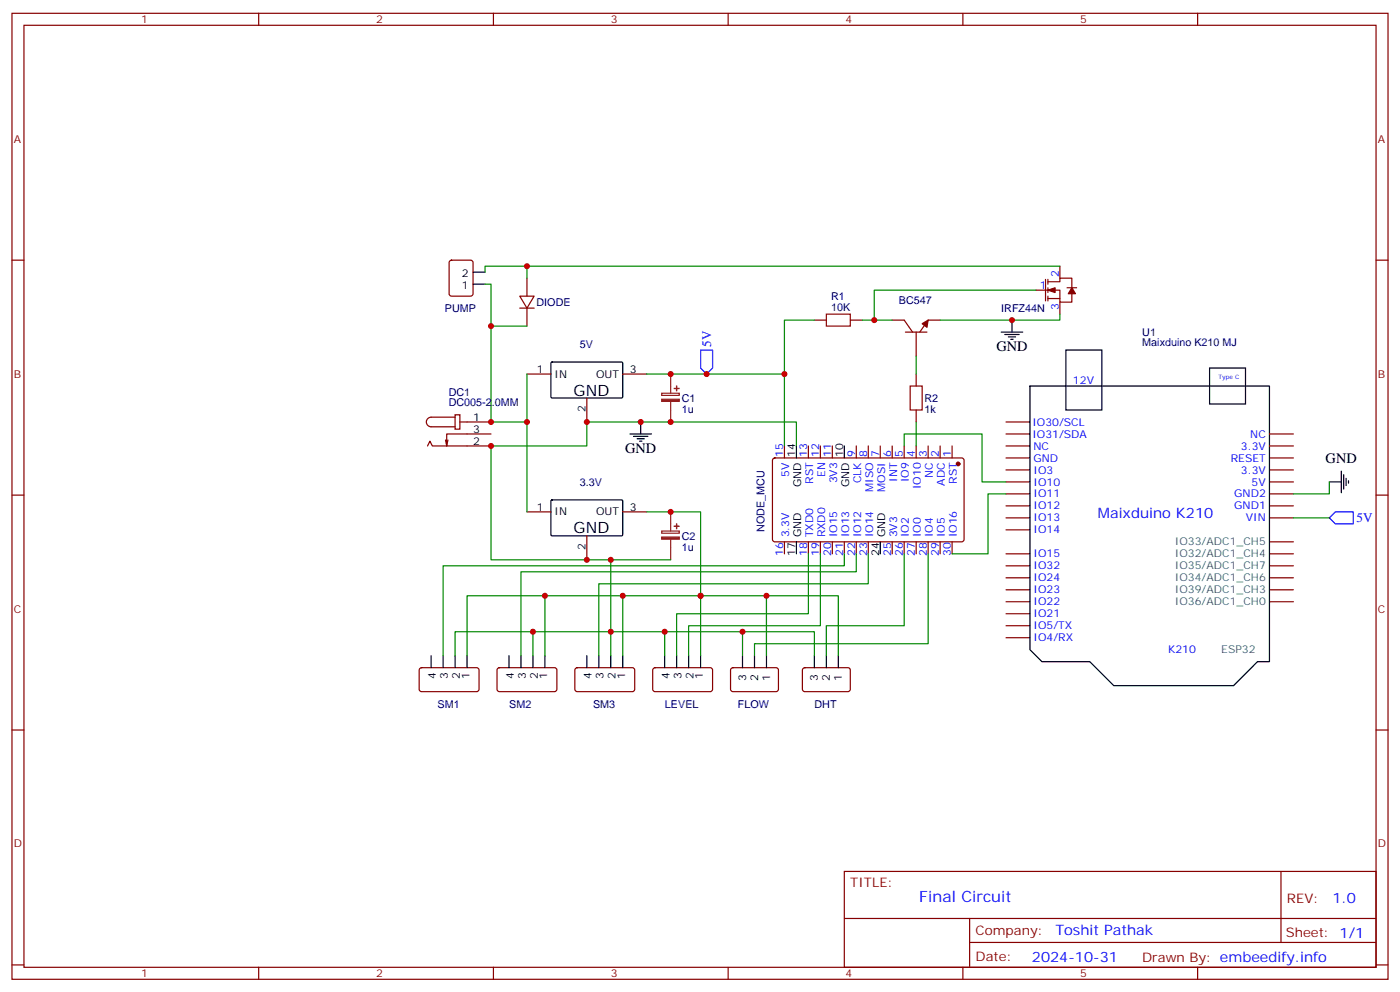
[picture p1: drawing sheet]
<svg xmlns="http://www.w3.org/2000/svg" width="412mm" height="292mm" viewBox="0 0 412 292" stroke-linecap="round" stroke-linejoin="round" font-family="sans-serif">
<g fill="none" stroke="#870000" stroke-width=".35">
<path d="M3.5 3.9h405.4v284.4h-405.4zM7.1 7.4h398.2v277.3h-398.2zM76.2 3.9v3.5M145.3 3.9v3.5M214.5 3.9v3.5M283.6 3.9v3.5M352.8 3.9v3.5M3.5 76.6h3.6M132.5 76.8l.5-.2h5.6l.7 .4v9.5l-.4 .6-5.9 .1-.7-.5v-9.4zM312.2 78.4v3.5M405.3 76.6h3.6M153.1 87.2h4.2l-2.1 3.5z"/>
<path d="M153.1 90.7h4.2M155.2 81.9v5.3M155.2 90.7v5.3M239.9 94.2h3.5M250.5 94.2h3.5M262.8 94.2h3.5l2.5 3.6M266.7 97.8h6.3M269.9 97.8v7M276.9 94.2h-3.5l-2.5 3.6M305.2 85.4h7v3.5h3.5v-3.5M308 82.2v6.4M308.7 82.9h3.5v-1h3.5v2.8"/>
<path d="M308.7 87.9h3.5M308.7 82.2v1.4M308.7 84.7v1.4M308.7 87.2v1.4M312.2 88.9v3.6M314.3 84.7h2.8M155.2 110.1h7.1M172.9 117.2v7M183.4 110.1h7.1M269.9 110.1v3.5M125.9 131.3l.7-1.4 .8 1.4h17.2M131.9 129.5l-.3 1.8"/>
<path d="M134.1 122.1h1.4v4.2h-1.4zM134.1 122.8h-7.1a1.41 1.41 0 0 0-1.4 1.4 1.41 1.41 0 0 0 1.4 1.4h7.1M135.5 124.2h9.1M144.6 127.7h-13v3.6l-.4-1.8M227.8 135l.4-.2 55.4 .1 .4 .6-.1 23.6-.6 .4-55.3-.1-.5-.6v-23.3zM231.1 131.3v3.5M238.1 131.3v3.5M241.7 131.3v3.5M245.2 131.3v3.5M252.2 131.3v3.5M255.8 131.3v3.5M259.3 131.3v3.5"/>
<path d="M262.8 131.3v3.5M266.3 131.3v3.5M269.9 120.7v3.5M269.9 131.3v3.5M273.4 131.3v3.5M276.9 131.3v3.5M280.5 131.3v3.5M296.3 127.7h7.1M296.3 131.3h7.1M296.3 124.2h7.1M296.3 138.3h7.1M296.3 134.8h7.1"/>
<path d="M373.9 127.7h7.1M373.9 131.3h7.1M373.9 138.3h7.1M373.9 134.8h7.1M3.5 145.7h3.6M155.2 150.7h7.1M172.9 157.7v7.1M183.4 150.7h7.1M231.1 159.5v3.5M238.1 159.5v3.5M241.7 159.5v3.5M245.2 159.5v3.5"/>
<path d="M248.7 159.5v3.5M252.2 159.5v3.5M255.8 159.5v3.5M262.8 159.5v3.5M266.3 159.5v3.5M269.9 159.5v3.5M273.4 159.5v3.5M276.9 159.5v3.5M280.5 159.5v3.5M296.3 156h7.1M296.3 152.4h7.1M296.3 148.9h7.1"/>
<path d="M296.3 145.4h7.1M296.3 141.9h7.1M373.9 152.4h7.1M373.9 148.9h7.1M373.9 145.4h7.1M373.9 141.9h7.1M373.9 159.5h7.1M405.3 145.7h3.6M296.3 177.1h7.1M296.3 173.6h7.1M296.3 170.1h7.1M296.3 166.5h7.1"/>
<path d="M296.3 163h7.1M373.9 177.1h7.1M373.9 173.6h7.1M373.9 170.1h7.1M373.9 166.5h7.1M373.9 163h7.1M123.7 196.7l.5-.2 16.5 .1 .4 .6-.1 6-.6 .4-16.5-.1-.4-.6v-5.7zM146.6 196.7l.5-.2 16.5 .1 .4 .6v6l-.7 .4-16.5-.1-.4-.6v-5.7zM169.6 196.7l.4-.2 16.5 .1 .5 .6-.1 6-.6 .4-16.5-.1-.5-.6v-5.7zM192.5 196.7l.5-.2 16.5 .1 .4 .6-.1 6-.6 .4-16.5-.1-.4-.6v-5.7zM215.4 196.7l.5-.2 13 .1 .4 .6-.1 6-.6 .4-13-.1-.4-.6v-5.7zM236.6 196.7l.5-.2 12.9 .1 .5 .6-.1 6-.6 .4-13-.1-.4-.6v-5.7z"/>
<path d="M296.3 187.7h7.1M296.3 184.2h7.1M296.3 180.7h7.1M3.5 214.9h3.6M405.3 214.9h3.6M248.7 256.5h156.6v28.2h-156.6zM377.3 256.5v20.9M248.7 270.4h156.5M285.6 277.4h119.6M285.6 270.4v14.1M3.5 284h3.6M76.2 284.7v3.6"/>
<path d="M145.3 284.7v3.6M214.5 284.7v3.6M283.6 284.7v3.6M352.8 284.7v3.6M405.3 284h3.6"/>
</g>
<g fill="#870000" stroke="#870000" stroke-width=".35">
<path d="M308.7 85.4l2.1-.7v1.4z"/>
<path d="M315.7 84.7l1.1 1.8h-2.1z"/>
<path d="M271.6 95.3l1.8-1.1-.4 2.1z"/>
<circle cx="282.2" cy="136.6" r=".53"/>
</g>
<g fill="none" stroke="#000" stroke-width=".35">
<path d="M139.3 83.6h3.6M139.3 80.1h3.6M294.9 97.8h6.4M296 98.5h4.2M297 99.2h2.2M297.7 99.9h.7M298.1 94.2v3.6M162.3 106.7l.3-.1h20.7l.1 .3v10.1l-.3 .2-20.6-.1-.2-.3zM303.4 113.6h70.5v81.2h-3.5l-7 7h-35.3l-7.1-7h-14.1l-3.5-3.6zM314 103h10.6v17.7h-10.6zM356.3 108.3h10.6v10.6h-10.6zM185.6 127.7h6.3"/>
<path d="M186.6 128.4h4.3M187.7 129.2h2.1M188.4 129.9h.7M188.7 124.2v3.5M234.6 131.3v3.5M248.7 131.3v3.5M395.1 138.7v6.3M395.8 139.7v4.3M162.3 147.3l.3-.2 20.7 .1 .1 .3v10.1l-.3 .1h-20.6l-.2-.3zM234.6 159.5v3.5M259.3 159.5v3.5M391.6 141.9h3.5"/>
<path d="M396.5 140.8v2.1M397.2 141.5v.7M127 193v3.5M130.5 193v3.5M134.1 193v3.5M137.6 193v3.5M149.9 193v3.5M153.5 193v3.5M157 193v3.5M160.5 193v3.5M172.9 193v3.5M176.4 193v3.5"/>
<path d="M179.9 193v3.5M183.4 193v3.5M195.8 193v3.5M199.3 193v3.5M202.8 193v3.5M206.4 193v3.5M218.7 193v3.5M222.2 193v3.5M225.8 193v3.5M239.9 193v3.5M243.4 193v3.5M246.9 193v3.5"/>
</g>
<path d="M194.9 115.7h5.2v.7h-5.2zM197.6 110.1v5.6M197.6 118.2v6M194.9 156.3h5.2v.7h-5.2zM197.6 150.7v5.6M197.6 158.8v6" fill="none" stroke="#8c2424" stroke-width=".35"/>
<g fill="#8c2424" stroke="#8c2424" stroke-width=".35">
<path d="M194.9 117.5h5.2v.6h-5.2z"/>
<path d="M198.6 114.3l1.4 .1z"/>
<path d="M199.3 113.6v1.4z"/>
<path d="M194.9 158.1h5.2v.6h-5.2z"/>
<path d="M198.6 154.9h1.4z"/>
<path d="M199.3 154.2v1.4z"/>
</g>
<path d="M243.4 92.5h7.1v3.5h-7.1zM268.1 113.6h3.5v7.1h-3.5z" fill="none" stroke="#a10000" stroke-width=".35"/>
<g fill="none" stroke="#008700" stroke-width=".35">
<path d="M155.2 78.4v3.5M312.2 78.4h-169.3v1.7M142.9 83.6h1.7v40.6h10.6v-14.1M144.6 96h10.6M239.9 94.2h-8.8v15.9M254 94.2h8.8M305.2 85.4h-47.7v8.8M312.2 92.5v1.7h-35.3M190.5 110.1h40.6v21.2M269.9 104.8v5.3M155.2 124.2v26.5M234.6 131.3v-7.1h-61.7v7.1h-28.3v33.5h53"/>
<path d="M266.3 131.3v-3.6h23v14.2h7M269.9 124.2v7.1M190.5 150.7h15.9v24.7h40.5v17.6M296.3 145.4h-5.3v17.6h-10.5M381 152.4h10.6M391.6 141.9v3.5h-10.6M160.5 175.4v17.6M179.9 164.8v21.1h-22.9v7.1M183.4 175.4v17.6M225.8 175.4v17.6M238.1 163v17.7h-38.8v12.3M241.7 163v21.2h-38.9v8.8"/>
<path d="M248.7 163v3.5h-118.2v26.5M252.2 163v5.3h-98.7v24.7M255.8 163v8.8h-79.4v21.2M266.3 163v21.2h-22.9v8.8M273.4 163v26.5h-51.2v3.5M137.6 193v-17.6h68.8v17.6M157 185.9h-22.9v7.1M195.8 185.9h-15.9v7.1M218.7 193v-7.1h21.2v7.1M218.7 185.9h-22.9v7.1"/>
</g>
<path d="M206.4 103h3.5v5.3l-1.8 1.8-1.7-1.8zM391.6 152.4l1.7-1.7h5.3v3.5h-5.3z" fill="none" stroke="#00f" stroke-width=".35"/>
<g fill="#c00">
<circle cx="155.2" cy="124.2" r=".88"/>
<circle cx="197.6" cy="150.7" r=".88"/>
<circle cx="225.8" cy="175.4" r=".88"/>
<circle cx="206.4" cy="175.4" r=".88"/>
<circle cx="183.4" cy="175.4" r=".88"/>
<circle cx="160.5" cy="175.4" r=".88"/>
<circle cx="218.7" cy="185.9" r=".88"/>
<circle cx="195.8" cy="185.9" r=".88"/>
<circle cx="179.9" cy="185.9" r=".88"/>
<circle cx="157" cy="185.9" r=".88"/>
<circle cx="179.9" cy="164.8" r=".88"/>
<circle cx="298.1" cy="94.2" r=".88"/>
<circle cx="197.6" cy="110.1" r=".88"/>
<circle cx="231.1" cy="110.1" r=".88"/>
<circle cx="197.6" cy="124.2" r=".88"/>
<circle cx="257.5" cy="94.2" r=".88"/>
<circle cx="208.1" cy="110.1" r=".88"/>
<circle cx="188.7" cy="124.2" r=".88"/>
<circle cx="144.6" cy="96" r=".88"/>
<circle cx="155.2" cy="78.4" r=".88"/>
<circle cx="172.9" cy="124.2" r=".88"/>
<circle cx="144.6" cy="131.3" r=".88"/>
<circle cx="172.9" cy="164.8" r=".88"/>
<circle cx="144.6" cy="124.2" r=".88"/>
</g>
<g font-size="4.6">
<text x="169" y="116.5">GND</text>
<text x="169" y="157">GND</text>
</g>
<text font-size="4.6" fill="#00f" x="270.8" y="265.5">Final Circuit</text>
<g font-size="4.2">
<text x="293.5" y="103.4">GND</text>
<text x="184.1" y="133.4">GND</text>
<text x="390.5" y="136.2">GND</text>
</g>
<g font-size="4.2" fill="#00f">
<text x="323.4" y="152.3">Maixduino K210</text>
<text x="392.5" y="265.8">1.0</text>
<text x="310.9" y="275.3">Toshit Pathak</text>
<text x="304" y="283.1">2024-10-31</text>
</g>
<g font-size="3.9" fill="#00f">
<text x="209.5" y="102.1" transform="rotate(-90 209.5 102.1)">5V</text>
<text x="399.6" y="153.7">5V</text>
</g>
<g font-size="3.9" fill="#800">
<text x="250.5" y="261.1">TITLE:</text>
<text x="379.1" y="265.8">REV:</text>
<text x="287.4" y="275.3">Company:</text>
<text x="378.7" y="275.9">Sheet: 1/1</text>
<text x="287.4" y="283">Date:</text>
<text x="336.4" y="283.1">Drawn By: embeedify.info</text>
</g>
<g font-size="3.2" fill="#800">
<text x="41.6" y="6.9">1</text>
<text x="110.8" y="6.9">2</text>
<text x="179.9" y="6.9">3</text>
<text x="249.1" y="6.9">4</text>
<text x="318.2" y="6.9">5</text>
<text x="4.1" y="42">A</text>
<text x="405.9" y="42">A</text>
<text x="4.1" y="111.2">B</text>
<text x="405.9" y="111.2">B</text>
<text x="4.1" y="180.3">C</text>
<text x="405.9" y="180.3">C</text>
<text x="4.1" y="249.4">D</text>
<text x="405.9" y="249.4">D</text>
<text x="41.6" y="287.7">1</text>
<text x="110.8" y="287.7">2</text>
<text x="179.9" y="287.7">3</text>
<text x="249.1" y="287.7">4</text>
<text x="318.2" y="287.7">5</text>
</g>
<g font-size="3.2">
<text x="136" y="81.5">2</text>
<text x="136" y="85.1">1</text>
<text x="158.1" y="109.7">1</text>
<text x="163.3" y="111.2">IN</text>
<text x="175.6" y="111.2">OUT</text>
<text x="185.6" y="109.7">3</text>
<text x="139.3" y="123.9">1</text>
<text x="172.5" y="121.3" transform="rotate(-90 172.5 121.3)">2</text>
<text x="139.3" y="127.4">3</text>
<text x="139.3" y="130.9">2</text>
<text x="234.2" y="134.6" transform="rotate(-90 234.2 134.6)">14</text>
<text x="248.4" y="134.6" transform="rotate(-90 248.4 134.6)">10</text>
<text x="236" y="143.4" transform="rotate(-90 236 143.4)">GND</text>
<text x="250.1" y="143.4" transform="rotate(-90 250.1 143.4)">GND</text>
<text x="158.1" y="150.3">1</text>
<text x="163.3" y="151.7">IN</text>
<text x="175.6" y="151.7">OUT</text>
<text x="185.6" y="150.3">3</text>
<text x="172.5" y="161.9" transform="rotate(-90 172.5 161.9)">2</text>
<text x="236" y="158.2" transform="rotate(-90 236 158.2)">GND</text>
<text x="260.7" y="158.2" transform="rotate(-90 260.7 158.2)">GND</text>
<text x="234.2" y="163.7" transform="rotate(-90 234.2 163.7)">17</text>
<text x="258.9" y="163.7" transform="rotate(-90 258.9 163.7)">24</text>
<text x="128.4" y="199.9" transform="rotate(-90 128.4 199.9)">4</text>
<text x="131.9" y="199.9" transform="rotate(-90 131.9 199.9)">3</text>
<text x="135.5" y="199.9" transform="rotate(-90 135.5 199.9)">2</text>
<text x="138.3" y="199.9" transform="rotate(-90 138.3 199.9)">1</text>
<text x="151.3" y="199.9" transform="rotate(-90 151.3 199.9)">4</text>
<text x="154.9" y="199.9" transform="rotate(-90 154.9 199.9)">3</text>
<text x="158.4" y="199.9" transform="rotate(-90 158.4 199.9)">2</text>
<text x="161.2" y="199.9" transform="rotate(-90 161.2 199.9)">1</text>
<text x="174.3" y="199.9" transform="rotate(-90 174.3 199.9)">4</text>
<text x="177.8" y="199.9" transform="rotate(-90 177.8 199.9)">3</text>
<text x="181.3" y="199.9" transform="rotate(-90 181.3 199.9)">2</text>
<text x="184.1" y="199.9" transform="rotate(-90 184.1 199.9)">1</text>
<text x="197.2" y="199.9" transform="rotate(-90 197.2 199.9)">4</text>
<text x="200.7" y="199.9" transform="rotate(-90 200.7 199.9)">3</text>
<text x="204.3" y="199.9" transform="rotate(-90 204.3 199.9)">2</text>
<text x="207.1" y="199.9" transform="rotate(-90 207.1 199.9)">1</text>
<text x="219.8" y="200.3" transform="rotate(-90 219.8 200.3)">3</text>
<text x="223.3" y="200.3" transform="rotate(-90 223.3 200.3)">2</text>
<text x="226.8" y="200.3" transform="rotate(-90 226.8 200.3)">1</text>
<text x="240.9" y="200.3" transform="rotate(-90 240.9 200.3)">3</text>
<text x="244.5" y="200.3" transform="rotate(-90 244.5 200.3)">2</text>
<text x="248" y="200.3" transform="rotate(-90 248 200.3)">1</text>
</g>
<g font-size="3.2" fill="#00f">
<text x="311.9" y="81.5" transform="rotate(-90 311.9 81.5)">2</text>
<text x="306.3" y="85.1">1</text>
<text x="311.9" y="91.3" transform="rotate(-90 311.9 91.3)">3</text>
<text x="316.1" y="112.9">12V</text>
<text x="304.1" y="125.3">IO30/SCL</text>
<text x="304.1" y="128.8">IO31/SDA</text>
<text x="368.3" y="128.8">NC</text>
<text x="230.7" y="134.6" transform="rotate(-90 230.7 134.6)">15</text>
<text x="237.8" y="134.6" transform="rotate(-90 237.8 134.6)">13</text>
<text x="241.3" y="134.6" transform="rotate(-90 241.3 134.6)">12</text>
<text x="244.8" y="134.6" transform="rotate(-90 244.8 134.6)">11</text>
<text x="251.9" y="134.6" transform="rotate(-90 251.9 134.6)">9</text>
<text x="255.4" y="134.6" transform="rotate(-90 255.4 134.6)">8</text>
<text x="258.9" y="134.6" transform="rotate(-90 258.9 134.6)">7</text>
<text x="262.5" y="134.6" transform="rotate(-90 262.5 134.6)">6</text>
<text x="266" y="134.6" transform="rotate(-90 266 134.6)">5</text>
<text x="269.5" y="134.6" transform="rotate(-90 269.5 134.6)">4</text>
<text x="273" y="134.6" transform="rotate(-90 273 134.6)">3</text>
<text x="276.6" y="134.6" transform="rotate(-90 276.6 134.6)">2</text>
<text x="280.1" y="134.6" transform="rotate(-90 280.1 134.6)">1</text>
<text x="304.4" y="135.9">GND</text>
<text x="304.4" y="132.3">NC</text>
<text x="362.5" y="135.9">RESET</text>
<text x="365.5" y="132.3">3.3V</text>
<text x="232.5" y="140.3" transform="rotate(-90 232.5 140.3)">5V</text>
<text x="239.5" y="142.4" transform="rotate(-90 239.5 142.4)">RST</text>
<text x="243.1" y="140.5" transform="rotate(-90 243.1 140.5)">EN</text>
<text x="246.6" y="142.3" transform="rotate(-90 246.6 142.3)">3V3</text>
<text x="253.6" y="142.3" transform="rotate(-90 253.6 142.3)">CLK</text>
<text x="264.2" y="141.8" transform="rotate(-90 264.2 141.8)">INT</text>
<text x="267.8" y="142" transform="rotate(-90 267.8 142)">IO9</text>
<text x="271.3" y="144" transform="rotate(-90 271.3 144)">IO10</text>
<text x="274.8" y="140.7" transform="rotate(-90 274.8 140.7)">NC</text>
<text x="278.3" y="142.9" transform="rotate(-90 278.3 142.9)">ADC</text>
<text x="281.9" y="142.4" transform="rotate(-90 281.9 142.4)">RST</text>
<text x="304.4" y="142.9">IO10</text>
<text x="304.4" y="139.4">IO3</text>
<text x="365.5" y="139.4">3.3V</text>
<text x="368.7" y="142.9">5V</text>
<text x="257.2" y="144.8" transform="rotate(-90 257.2 144.8)">MISO</text>
<text x="260.7" y="144.8" transform="rotate(-90 260.7 144.8)">MOSI</text>
<text x="304.4" y="150">IO12</text>
<text x="304.4" y="146.4">IO11</text>
<text x="363.6" y="150">GND1</text>
<text x="363.6" y="146.4">GND2</text>
<text x="304.4" y="153.5">IO13</text>
<text x="367" y="153.5">VIN</text>
<text x="232.5" y="158.2" transform="rotate(-90 232.5 158.2)">3.3V</text>
<text x="239.5" y="158.2" transform="rotate(-90 239.5 158.2)">TXD0</text>
<text x="243.1" y="158.2" transform="rotate(-90 243.1 158.2)">RXD0</text>
<text x="246.6" y="158.2" transform="rotate(-90 246.6 158.2)">IO15</text>
<text x="250.1" y="158.2" transform="rotate(-90 250.1 158.2)">IO13</text>
<text x="253.6" y="158.2" transform="rotate(-90 253.6 158.2)">IO12</text>
<text x="257.2" y="158.2" transform="rotate(-90 257.2 158.2)">IO14</text>
<text x="264.2" y="158.2" transform="rotate(-90 264.2 158.2)">3V3</text>
<text x="267.8" y="158.2" transform="rotate(-90 267.8 158.2)">IO2</text>
<text x="271.3" y="158.2" transform="rotate(-90 271.3 158.2)">IO0</text>
<text x="274.8" y="158.2" transform="rotate(-90 274.8 158.2)">IO4</text>
<text x="278.3" y="158.2" transform="rotate(-90 278.3 158.2)">IO5</text>
<text x="281.9" y="158.2" transform="rotate(-90 281.9 158.2)">IO16</text>
<text x="304.4" y="157">IO14</text>
<text x="230.7" y="163.7" transform="rotate(-90 230.7 163.7)">16</text>
<text x="237.8" y="163.7" transform="rotate(-90 237.8 163.7)">18</text>
<text x="241.3" y="163.7" transform="rotate(-90 241.3 163.7)">19</text>
<text x="244.8" y="163.7" transform="rotate(-90 244.8 163.7)">20</text>
<text x="248.4" y="163.7" transform="rotate(-90 248.4 163.7)">21</text>
<text x="251.9" y="163.7" transform="rotate(-90 251.9 163.7)">22</text>
<text x="255.4" y="163.7" transform="rotate(-90 255.4 163.7)">23</text>
<text x="262.5" y="163.7" transform="rotate(-90 262.5 163.7)">25</text>
<text x="266" y="163.7" transform="rotate(-90 266 163.7)">26</text>
<text x="269.5" y="163.7" transform="rotate(-90 269.5 163.7)">27</text>
<text x="273" y="163.7" transform="rotate(-90 273 163.7)">28</text>
<text x="276.6" y="163.7" transform="rotate(-90 276.6 163.7)">29</text>
<text x="280.1" y="163.7" transform="rotate(-90 280.1 163.7)">30</text>
<text x="304.4" y="167.6">IO32</text>
<text x="304.4" y="164.1">IO15</text>
<text x="304.4" y="171.1">IO24</text>
<text x="304.4" y="178.2">IO22</text>
<text x="304.4" y="174.7">IO23</text>
<text x="304.4" y="185.2">IO5/TX</text>
<text x="304.4" y="181.7">IO21</text>
<text x="304.4" y="188.8">IO4/RX</text>
<text x="344.1" y="192.3">K210</text>
</g>
<g font-size="3.2" fill="#000080">
<text x="244.8" y="88.4">R1</text>
<text x="264.8" y="89.4">BC547</text>
<text x="131" y="92">PUMP</text>
<text x="158" y="90.2">DIODE</text>
<text x="244.8" y="91.4">10K</text>
<text x="295" y="92">IRFZ44N</text>
<text x="336.5" y="102">Maixduino K210 MJ</text>
<text x="336.5" y="99">U1</text>
<text x="170.8" y="102.4">5V</text>
<text x="132.2" y="119.6">DC005-2.0MM</text>
<text x="132.2" y="116.5">DC1</text>
<text x="200.8" y="118.3">C1</text>
<text x="272.3" y="118.4">R2</text>
<text x="200.8" y="121.5">1u</text>
<text x="272.3" y="121.5">1k</text>
<text x="170.8" y="143">3.3V</text>
<text x="200.8" y="158.9">C2</text>
<text x="225.2" y="156.6" transform="rotate(-90 225.2 156.6)">NODE_MCU</text>
<text x="200.8" y="162.1">1u</text>
<text x="128.9" y="208.4">SM1</text>
<text x="150" y="208.4">SM2</text>
<text x="174.7" y="208.4">SM3</text>
<text x="195.9" y="208.4">LEVEL</text>
<text x="217.4" y="208.4">FLOW</text>
<text x="239.9" y="208.4">DHT</text>
</g>
<g font-size="3.2" fill="#366">
<text x="346.1" y="160.5">IO33/ADC1_CH5</text>
<text x="346.1" y="167.6">IO35/ADC1_CH7</text>
<text x="346.1" y="164.1">IO32/ADC1_CH4</text>
<text x="346.1" y="171.1">IO34/ADC1_CH6</text>
<text x="346.1" y="178.2">IO36/ADC1_CH0</text>
<text x="346.1" y="174.7">IO39/ADC1_CH3</text>
<text x="359.8" y="192.3">ESP32</text>
</g>
<text font-size="1.8" fill="#00f" x="359" y="111.5">Type C</text>
</svg>
